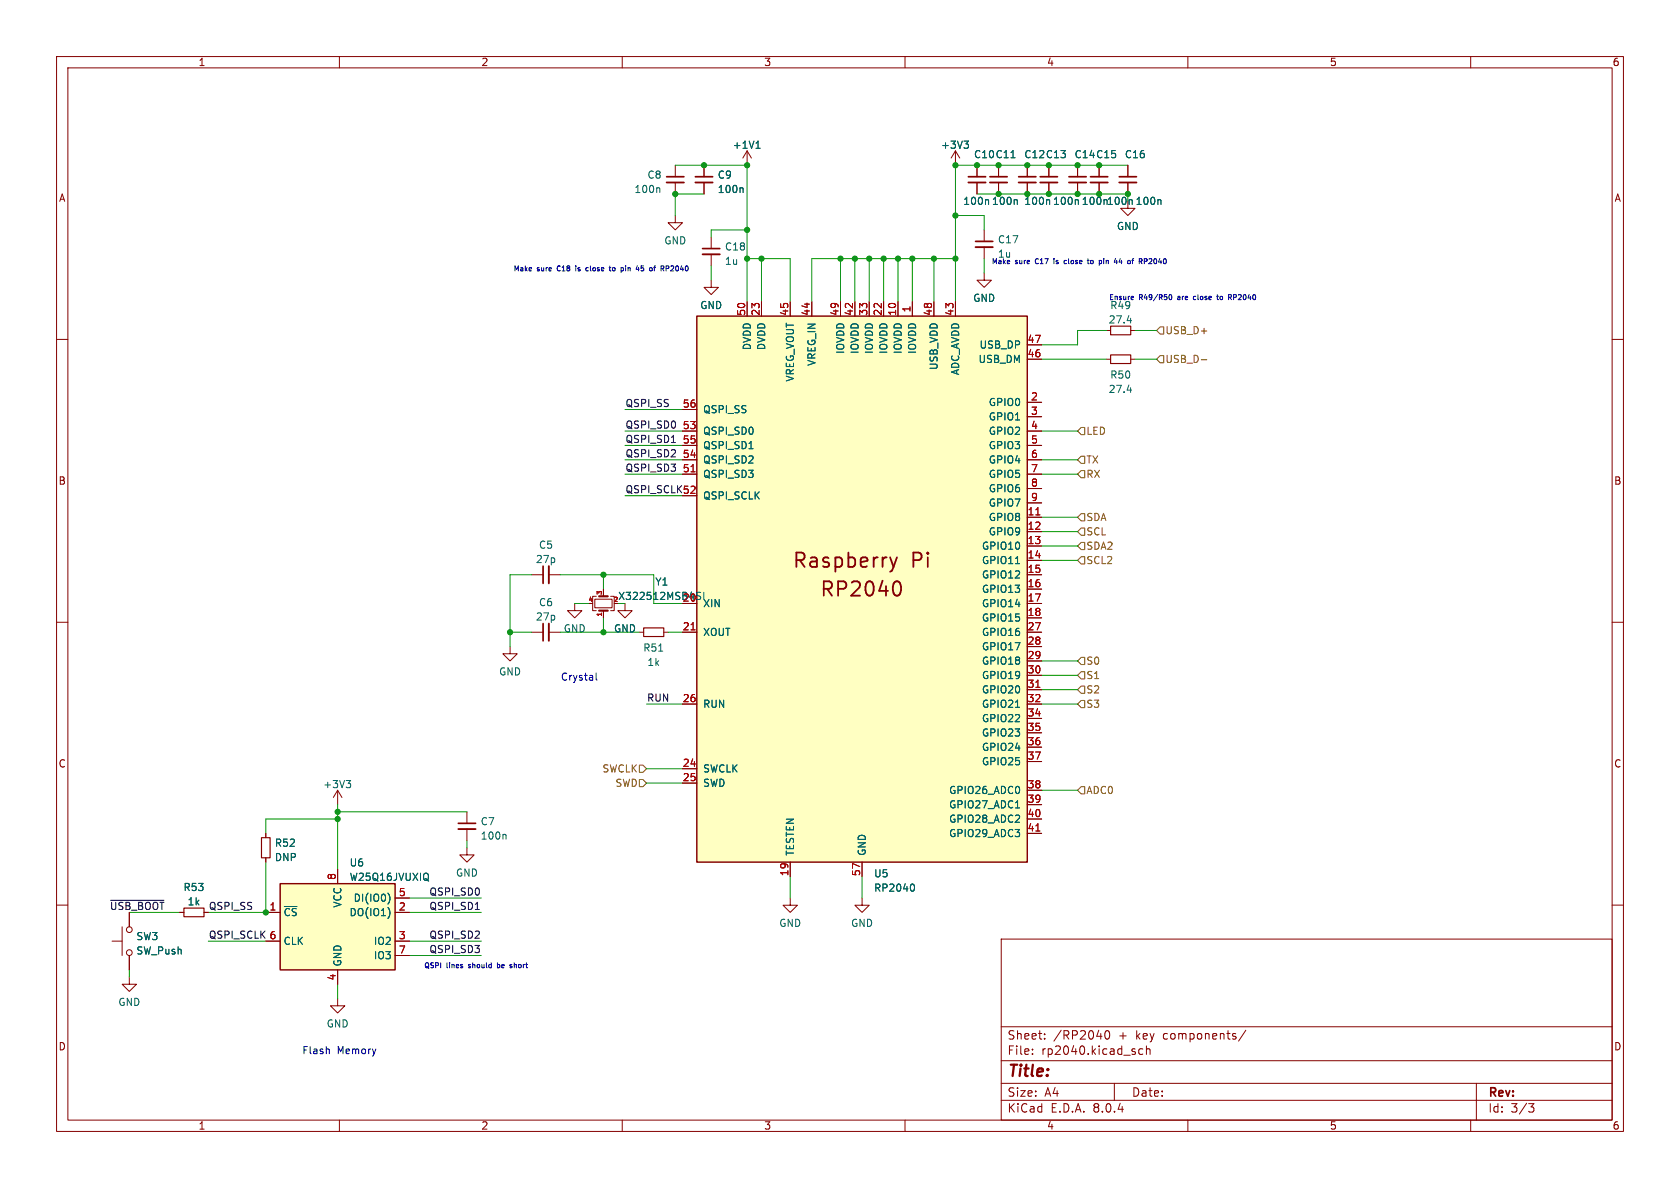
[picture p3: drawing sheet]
<svg xmlns="http://www.w3.org/2000/svg" width="297mm" height="210mm" viewBox="0 0 297 210" stroke-linecap="round" stroke-linejoin="round" font-family="sans-serif">
<g fill="none" stroke="#840000" stroke-width=".18">
<path d="M10 10h277v190h-277zM12 12h273v186h-273zM60 10v2M110 10v2M160 10v2M210 10v2M260 10v2M168.9 26.7l-.8 1.2M168.9 26.7v2.5M168.9 26.7l.8 1.2M172.7 29.2v2M172.7 32.3v2"/>
<path d="M176.5 29.2v2M176.5 32.3v2M181.6 29.2v2M181.6 32.3v2M185.4 29.2v2M185.4 32.3v2M190.5 29.2v2M190.5 32.3v2M194.3 29.2v2M194.3 32.3v2M199.4 35.6v1.2h1.3l-1.3 1.3-1.3-1.3h1.3M199.4 29.2v2"/>
<path d="M199.4 32.3v2M10 60h2M174 40.6v2.1M174 43.7v2M195.6 58.4h.7M199.9 58.4h.8M285 60h2M195.6 63.5h.7M199.9 63.5h.8M10 110h2M101.6 106.7v1.3h1.3l-1.3 1.2-1.3-1.2h1.3M105.2 105.9h3v1.5h-3z"/>
<path d="M105.4 105.4h-.6v2.6h.6M106.7 104.1v1.3M106.7 108v1.2M107.9 105.4h.7v2.6h-.7M110.5 106.7v1.3h1.3l-1.3 1.2-1.3-1.2h1.3M113 111.8h.8M117.3 111.8h.8M285 110h2M10 160h2M285 160h2M59.7 176.5v1.3h1.3l-1.3 1.3-1.3-1.3h1.3M177 166h108v32h-108z"/>
<path d="M60 198v2M110 198v2M160 198v2M177 194.5h108M177 191.5h108M177 187.5h108M177 181.5h108M182.5 186.3v.1M182.5 185.5v.1M184.7 183.6v.1M184.7 182.8v.1M195.5 182.3l.2-.1a.81 .81 0 0 1 .6 .6 .81 .81 0 0 1-.3 .8l-.2 .1a.81 .81 0 0 1-.3-1.4z"/>
<path d="M197 191.5v3M202 185.5l-.4-.1-.3 .3v.4l.2 .2h.5M202.7 185.5l.2-.1 .3 .1 .1 .9M202.7 184.9v1.5M210 198v2M220.2 182.1l-1.2 2M260 198v2M261 191.5v6.5M270.2 195.1h1l-.5 .6 .4 .1 .1 .5-.3 .3h-.4"/>
</g>
<path d="M196.3 57.7h3.6v1.5h-3.6zM196.3 62.7h3.6v1.6h-3.6zM113.8 111h3.5v1.5h-3.5z" fill="none" stroke="#840000" stroke-width=".2"/>
<path d="M170.4 24.9h.8l-.4 .5M171 25.4l.2 .3v.3l-.2 .2M178.7 27.9h.8M179.7 35.3l.1 .2v.6M205.1 35.3l.1 .2v.6M199.3 56.7h.8M199.3 69h.8M116.4 115.1h.8M123.1 105.9l.5 .1M123.2 105.2l.6 .2 .1 .3M123.9 104.8l-.5-.1-.2 .1M124.4 104.7v1.3" fill="none" stroke="#006464" stroke-width=".18"/>
<path d="M105.9 108h1.5M105.9 105.4h1.5" fill="none" stroke="#840000" stroke-width=".38"/>
<path d="M171.2 32.3h3M175 32.3h3.1M180.1 32.3h3M183.9 32.3h3M189 32.3h3M192.8 32.3h3M197.9 32.3h3M172.5 43.7h3" fill="none" stroke="#840000" stroke-width=".33"/>
<path d="M171.2 31.2h3M175 31.2h3.1M180.1 31.2h3M183.9 31.2h3M189 31.2h3M192.8 31.2h3M197.9 31.2h3M172.5 42.7h3" fill="none" stroke="#840000" stroke-width=".3"/>
<path d="M49.5 156.2h20.3v15.3h-20.3z" fill="#ffffc2"/>
<path d="M49.5 156.2h20.3v15.3h-20.3z" fill="none" stroke="#840000" stroke-width=".25"/>
<g fill="none" stroke="#840000" stroke-width=".18">
<path d="M119.4 38.1v1.3h1.2l-1.2 1.2-1.3-1.2h1.3M119.4 29.2v2M119.4 32.3v2M125.7 49.5v1.3h1.3l-1.3 1.3-1.2-1.3h1.2M174 48.3v1.2h1.3l-1.3 1.3-1.3-1.3h1.3M94 101.6h2M94 111.8h2M97 101.6h2.1M97 111.8h2.1M59.7 153.7v2.5M69.8 158.8h2.6M82.5 149.9v1.2h1.3l-1.3 1.3-1.2-1.3h1.2"/>
<path d="M139.7 158.8v1.2h1.3l-1.3 1.3-1.3-1.3h1.3M152.4 158.8v1.2h1.3l-1.3 1.3-1.3-1.3h1.3M19.8 166.4h1.8M21.6 163.8v5.1M22.9 172.7v1.3h1.2l-1.2 1.3-1.3-1.3h1.3M22.9 161.3v2.5M22.9 168.9v2.6M47 161.3h2.5M47 166.4h2.5M59.7 171.5v2.5M69.8 161.3h2.6M69.8 166.4h2.6"/>
<path d="M69.8 168.9h2.6"/>
<circle cx="22.9" cy="164.3" r=".51"/>
<circle cx="22.9" cy="168.4" r=".51"/>
</g>
<path d="M116.5 33.2l.1 .2v.6M68.6 157.9a1.49 1.49 0 0 1 0 1.9M75.5 154.4a.9 .9 0 0 1 0 1.2l.3 .1M68.9 161v.8" fill="none" stroke="#006464" stroke-width=".18"/>
<path d="M117.9 32.3h3M97 100.1v3M97 110.2v3.1" fill="none" stroke="#840000" stroke-width=".33"/>
<path d="M117.9 31.2h3M96 100.1v3M96 110.2v3.1" fill="none" stroke="#840000" stroke-width=".3"/>
<path d="M123.2 55.9h58.4v96.5h-58.4z" fill="#ffffc2"/>
<path d="M123.2 55.9h58.4v96.5h-58.4z" fill="none" stroke="#840000" stroke-width=".25"/>
<path d="M157.4 98.5l.6 1.7M158.6 98.5l-.6 1.7M158 100.2l-.3 .6-.3 .3M158.4 102.8a.65 .65 0 0 1 .8 .4 1.49 1.49 0 0 1-.5 2.1h-.3" fill="none" stroke="#840000" stroke-width=".32"/>
<g fill="none" stroke="#840000" stroke-width=".18">
<path d="M124.5 29.2v2M124.5 32.3v2M132.1 26.7v2.5M132.1 26.7l-.8 1.2M132.1 26.7l.7 1.2M172.7 29.2v2M172.7 32.3v2M176.5 29.2v2M176.5 32.3v2M181.6 29.2v2M181.6 32.3v2M185.4 29.2v2"/>
<path d="M185.4 32.3v2M190.5 29.2v2M190.5 32.3v2M194.3 29.2v2M194.3 32.3v2M199.4 29.2v2M199.4 32.3v2M125.7 41.9v2M125.7 45v2M132.1 53.3v2.6M134.6 53.3v2.6M139.7 53.3v2.6"/>
<path d="M143.5 53.3v2.6M148.6 53.3v2.6M151.1 53.3v2.6M153.7 53.3v2.6M156.2 53.3v2.6M158.7 53.3v2.6M161.3 53.3v2.6M165.1 53.3v2.6M168.9 53.3v2.6M120.6 76.2h2.6M120.6 78.7h2.6M120.6 72.4h2.6"/>
<path d="M181.6 71.1h2.5M181.6 73.7h2.5M181.6 76.2h2.5M181.6 63.5h2.5M181.6 61h2.5M181.6 78.7h2.5M120.6 83.8h2.6M120.6 87.6h2.6M120.6 81.3h2.6M181.6 91.4h2.5M181.6 94h2.5M181.6 96.5h2.5"/>
<path d="M181.6 99.1h2.5M181.6 83.8h2.5M181.6 81.3h2.5M181.6 86.4h2.5M181.6 88.9h2.5M90.2 114.3v1.3h1.2l-1.2 1.2-1.3-1.2h1.3M106.7 104.1v1.3M106.7 108v1.2M120.6 111.8h2.6M181.6 101.6h2.5M181.6 104.1h2.5M181.6 106.7h2.5"/>
<path d="M181.6 109.2h2.5M181.6 111.8h2.5M181.6 114.3h2.5M181.6 116.8h2.5M181.6 119.4h2.5M59.7 139.7l-.8 1.3M59.7 139.7v2.5M59.7 139.7l.8 1.3M120.6 135.9h2.6M120.6 138.4h2.6M120.6 124.5h2.6M181.6 124.5h2.5"/>
<path d="M181.6 121.9h2.5M181.6 127h2.5M181.6 129.5h2.5M181.6 132.1h2.5M181.6 134.6h2.5M181.6 139.7h2.5M47 147.3v.8M47 151.6v.8M59.7 153.7v2.5M69.8 158.8h2.6M82.5 143.5v2M82.5 146.6v2"/>
<path d="M139.7 152.4v2.5M152.4 152.4v2.5M181.6 142.2h2.5M181.6 144.8h2.5M181.6 147.3h2.5M22.9 161.3v2.5M22.9 168.9v2.6M31.7 161.3h.8M36.1 161.3h.7M47 161.3h2.5M47 166.4h2.5M59.7 171.5v2.5"/>
<path d="M69.8 161.3h2.6M69.8 166.4h2.6M69.8 168.9h2.6"/>
</g>
<path d="M122.2 83.4h.7M183.1 91h.7M122.2 111.3h.7M183.1 121.5h.7M183.1 146.9h.7" fill="none" stroke="#a90000" stroke-width=".18"/>
<g fill="none" stroke="#006464" stroke-width=".18">
<path d="M131.2 33.2l.2 .2v.6M133.7 26.2h.7M133.8 25.2l.2-.3v1.3M170.4 24.9h.8l-.4 .5M171 25.4l.2 .3v.3l-.2 .2M178.7 27.9h.8M179.7 35.3l.1 .2v.6M205.1 35.3l.1 .2v.6M132.4 79.3h.7M179.5 99.6h.8M123.1 105.9l.5 .1M123.2 105.2l.6 .2 .1 .3"/>
<path d="M123.9 104.8l-.5-.1-.2 .1M124.4 104.7v1.3M61.2 138h.8l-.4 .5M61.7 138.5l.3 .2v.3l-.3 .2M179.5 125h.8M68.6 157.9a1.49 1.49 0 0 1 0 1.9M75.5 154.4a.9 .9 0 0 1 0 1.2l.3 .1M89.3 147.5l.2 .2v.6M161.4 156.3a.79 .79 0 0 1 0 1.2M179.5 142.8h.8M68.9 161v.8"/>
</g>
<path d="M46.2 148.1h1.6v3.5h-1.6zM32.5 160.5h3.6v1.6h-3.6z" fill="none" stroke="#840000" stroke-width=".2"/>
<path d="M122.9 32.3h3.1M124.2 45h3.1M81 146.6h3.1" fill="none" stroke="#840000" stroke-width=".33"/>
<path d="M122.9 31.2h3.1M124.2 43.9h3.1M81 145.5h3.1" fill="none" stroke="#840000" stroke-width=".3"/>
<g fill="none" stroke="#725600" stroke-width=".18">
<path d="M205.1 57.8h.6v1.3h-.6l-.6-.7zM191.1 75.6h.7v1.2h-.7l-.6-.6zM205.1 62.9h.6v1.2h-.6l-.6-.6zM212.4 63.6h.9M191.1 80.6h.7v1.3h-.7l-.6-.6zM191.1 83.2h.7v1.3h-.7l-.6-.7zM191.1 90.8h.7v1.3h-.7l-.6-.7zM191.1 98.4h.7v1.3h-.7l-.6-.6zM191.1 93.3h.7v1.3h-.7l-.6-.6zM191.1 95.9h.7v1.3h-.7l-.6-.7zM191.1 116.2h.7v1.3h-.7l-.6-.7zM191.1 118.7h.7v1.3h-.7l-.6-.6z"/>
<path d="M113 137.8h.7l.6 .6-.6 .7h-.7zM113 135.3h.7l.6 .6-.6 .6h-.7zM191.1 123.8h.7v1.3h-.7l-.6-.6zM191.1 139.1h.7v1.2h-.7l-.6-.6zM191.1 121.3h.7v1.3h-.7l-.6-.7z"/>
</g>
<path d="M118.7 78.2h.7M19.6 159.2h9.4M84 160.8h.7" fill="none" stroke="#0f0f0f" stroke-width=".18"/>
<g fill="none" stroke="#0000c2" stroke-width=".18">
<path d="M101.8 47v.1M101.8 47.3v.6M104 47.3h-.3l-.1 .2 .1 .4h.3M107.7 47.3h.3M107.8 47v.8l.2 .1M108.4 47.3l-.1 .2v.2l.1 .2M110.6 47h.1M110.6 47.3v.6M113.3 47.8l.4 .1M113.8 47h-.4l-.1 .4h.4M115.6 47.3h.3M115.8 47h.1"/>
<path d="M118.1 47l.2 .2-.2 .3M118.7 47l-.1 .1M119.1 47.4l-.5 .5h.5M186.3 45.7v.1M186.3 46v.6M188.1 46.5l.2 .1h.2M188.5 46.1l-.2-.1-.2 .2M192.2 46h.3M192.3 45.7v.8l.2 .1M193.1 46l-.3 .2v.3l.3 .1M195.1 45.7v.1M195.1 46v.6"/>
<path d="M198.1 45.7l-.3 .6h.6M198.3 46v.6M200.1 52.4h.2l.1 .2-.4 .1M200.3 52.9l-.2 .1M202.7 45.8v.3M203.5 45.7l-.4 .1M203.6 46.1l-.5 .5h.5M206.7 52.2l.2-.1a.43 .43 0 0 1 .3 .4 .43 .43 0 0 1-.4 .4l-.1-.3zM211.1 52.4l-.1 .1v.3l.1 .2M215.1 52.4h.3M215.2 52.1v.7l.2 .2M217.2 52.1h.3l.2 .2-.1 .2h-.4"/>
<path d="M217.4 52.5l.3 .5M105.4 119v1.1l.2 .1M87.9 170.2v.9M87.9 171l.3 .1M88.2 170.5h-.3M90.2 170.5h.3M90.2 170.7l.3 .2v.1l-.3 .1M58.2 185.5v.8"/>
</g>
<g fill="none" stroke="#009600" stroke-width=".18">
<path d="M119.4 29.2h12.7v24.1M124.5 34.3h-5.1v3.8M168.9 38.1h5.1v2.5M172.7 34.3h26.7v1.3M199.4 29.2h-30.5v24.1M125.7 47v2.5M132.1 45.7h7.6v7.6M132.1 40.6h-6.4v1.3M134.6 45.7v7.6M148.6 45.7v7.6M151.1 45.7v7.6M153.7 45.7v7.6"/>
<path d="M156.2 45.7v7.6M158.7 45.7v7.6M161.3 45.7v7.6M165.1 45.7v7.6M168.9 45.7h-25.4v7.6M174 45.7v2.6M195.6 58.4h-5.1v2.6h-6.4M200.7 58.4h3.8M110.5 72.4h10.1M110.5 76.2h10.1M110.5 78.7h10.1M184.1 63.5h11.5"/>
<path d="M184.1 76.2h6.4M200.7 63.5h3.8M110.5 81.3h10.1M110.5 83.8h10.1M110.5 87.6h10.1M184.1 99.1h6.4M184.1 91.4h6.4M184.1 94h6.4M184.1 96.5h6.4M184.1 81.3h6.4M184.1 83.8h6.4M90.2 111.8h3.8"/>
<path d="M94 101.6h-3.8v12.7M99.1 111.8h13.9M99.1 101.6h16.5v5.1h5M101.6 106.7h2.5M106.7 101.6v2.5M106.7 109.2v2.6M118.1 111.8h2.5M184.1 119.4h6.4M184.1 116.8h6.4M114.3 124.5h6.3M114.3 138.4h6.3M114.3 135.9h6.3"/>
<path d="M184.1 124.5h6.4M184.1 139.7h6.4M184.1 121.9h6.4M47 152.4v8.9h-10.2M59.7 142.2v11.5M59.7 143.5h22.8M59.7 144.8h-12.7v2.5M72.4 158.8h12.7M82.5 148.6v1.3M139.7 154.9v3.9M152.4 154.9v3.9M22.9 161.3h8.8"/>
<path d="M22.9 171.5v1.2M36.8 166.4h10.2M59.7 174v2.5M72.4 166.4h12.7M72.4 161.3h12.7M72.4 168.9h12.7"/>
</g>
<g fill="#009600" stroke="#009600" stroke-width=".18">
<circle cx="176.5" cy="29.2" r=".46"/>
<circle cx="168.9" cy="29.2" r=".46"/>
<circle cx="172.7" cy="29.2" r=".46"/>
<circle cx="168.9" cy="45.7" r=".46"/>
<circle cx="168.9" cy="38.1" r=".46"/>
<circle cx="161.3" cy="45.7" r=".46"/>
<circle cx="165.1" cy="45.7" r=".46"/>
<circle cx="176.5" cy="34.3" r=".46"/>
<circle cx="185.4" cy="34.3" r=".46"/>
<circle cx="185.4" cy="29.2" r=".46"/>
<circle cx="181.6" cy="29.2" r=".46"/>
<circle cx="134.6" cy="45.7" r=".46"/>
<circle cx="132.1" cy="45.7" r=".46"/>
<circle cx="148.6" cy="45.7" r=".46"/>
<circle cx="151.1" cy="45.7" r=".46"/>
<circle cx="132.1" cy="40.6" r=".46"/>
<circle cx="124.5" cy="29.2" r=".46"/>
<circle cx="132.1" cy="29.2" r=".46"/>
<circle cx="119.4" cy="34.3" r=".46"/>
<circle cx="106.7" cy="111.8" r=".46"/>
<circle cx="106.7" cy="101.6" r=".46"/>
<circle cx="158.7" cy="45.7" r=".46"/>
<circle cx="156.2" cy="45.7" r=".46"/>
<circle cx="153.7" cy="45.7" r=".46"/>
<circle cx="90.2" cy="111.8" r=".46"/>
<circle cx="47" cy="161.3" r=".46"/>
<circle cx="59.7" cy="144.8" r=".46"/>
<circle cx="59.7" cy="143.5" r=".46"/>
<circle cx="199.4" cy="34.3" r=".46"/>
<circle cx="181.6" cy="34.3" r=".46"/>
<circle cx="194.3" cy="34.3" r=".46"/>
<circle cx="190.5" cy="34.3" r=".46"/>
<circle cx="190.5" cy="29.2" r=".46"/>
<circle cx="194.3" cy="29.2" r=".46"/>
</g>
<g font-size="3.5" fill="#840000">
<text x="140" y="100.8">Raspberry</text>
<text x="161.1" y="100.8">Pi</text>
<text x="144.8" y="105.9">RP2040</text>
</g>
<text font-size="2.8" fill="#840000" x="178" y="190.9">Title:</text>
<g font-size="2.1" fill="#840000">
<text x="178" y="184">Sheet:</text>
<text x="186.2" y="184">/RP2040</text>
<text x="197.8" y="184">+</text>
<text x="201" y="184">key</text>
<text x="205.9" y="184">components/</text>
<text x="178" y="186.7">File:</text>
<text x="184.1" y="186.7">rp2040.kicad_sch</text>
<text x="178" y="196.9">KiCad</text>
<text x="178" y="194.1">Size:</text>
<text x="184.7" y="194.1">A4</text>
<text x="185.7" y="196.9">E.D.A.</text>
<text x="193.3" y="196.9">8.0.4</text>
<text x="200" y="194.1">Date:</text>
<text x="263" y="194.3">Rev:</text>
<text x="263" y="196.9">Id:</text>
<text x="267.1" y="196.9">3/3</text>
</g>
<g font-size="1.8" fill="#840000">
<text x="35" y="11.9">1</text>
<text x="85" y="11.9">2</text>
<text x="135" y="11.9">3</text>
<text x="185" y="11.9">4</text>
<text x="235" y="11.9">5</text>
<text x="285" y="11.9">6</text>
<text x="10.3" y="35.9">A</text>
<text x="285.3" y="35.9">A</text>
<text x="10.3" y="85.9">B</text>
<text x="285.3" y="85.9">B</text>
<text x="109.2" y="106.3">X322512MSB4SI</text>
<text x="10.3" y="135.9">C</text>
<text x="285.3" y="135.9">C</text>
<text x="10.3" y="185.9">D</text>
<text x="285.3" y="185.9">D</text>
<text x="35" y="199.9">1</text>
<text x="85" y="199.9">2</text>
<text x="135" y="199.9">3</text>
<text x="185" y="199.9">4</text>
<text x="235" y="199.9">5</text>
<text x="285" y="199.9">6</text>
</g>
<g font-size="1.8" fill="#006464">
<text x="129.4" y="26.5">+1V1</text>
<text x="166.3" y="26.5">+3V3</text>
<text x="172.1" y="28.2">C10 C11</text>
<text x="181" y="28.2">C12 C13</text>
<text x="189.9" y="28.2">C14 C15</text>
<text x="198.8" y="28.2">C16</text>
<text x="112.1" y="34.3">100n</text>
<text x="114.4" y="31.8">C8</text>
<text x="126.8" y="31.8">C9</text>
<text x="126.8" y="34.3">100n</text>
<text x="170.2" y="36.4">100n 100n</text>
<text x="181" y="36.4">100n 100n 100n 100n 100n</text>
<text x="197.4" y="40.9">GND</text>
<text x="117.3" y="43.4">GND</text>
<text x="128.1" y="47">1u</text>
<text x="128.1" y="44.5">C18</text>
<text x="176.3" y="43.2">C17</text>
<text x="172" y="53.6">GND</text>
<text x="123.7" y="54.8">GND</text>
<text x="195.9" y="57.4">27.4</text>
<text x="196.2" y="54.8">R49</text>
<text x="132.9" y="62" transform="rotate(-90 132.9 62)">DVDD</text>
<text x="135.5" y="62" transform="rotate(-90 135.5 62)">DVDD</text>
<text x="144.4" y="64.8" transform="rotate(-90 144.4 64.8)">VREG_IN</text>
<text x="149.5" y="62.7" transform="rotate(-90 149.5 62.7)">IOVDD</text>
<text x="152" y="62.7" transform="rotate(-90 152 62.7)">IOVDD</text>
<text x="154.5" y="62.7" transform="rotate(-90 154.5 62.7)">IOVDD</text>
<text x="157.1" y="62.7" transform="rotate(-90 157.1 62.7)">IOVDD</text>
<text x="159.6" y="62.7" transform="rotate(-90 159.6 62.7)">IOVDD</text>
<text x="162.2" y="62.7" transform="rotate(-90 162.2 62.7)">IOVDD</text>
<text x="166" y="65.5" transform="rotate(-90 166 65.5)">USB_VDD</text>
<text x="172.9" y="64.4">USB_DM</text>
<text x="173.1" y="61.8">USB_DP</text>
<text x="140.6" y="67.6" transform="rotate(-90 140.6 67.6)">VREG_VOUT</text>
<text x="169.8" y="66.4" transform="rotate(-90 169.8 66.4)">ADC_AVDD</text>
<text x="174.7" y="72">GPIO0</text>
<text x="195.9" y="69.7">27.4</text>
<text x="196.2" y="67.1">R50</text>
<text x="124.2" y="77.1">QSPI_SD0</text>
<text x="124.2" y="73.3">QSPI_SS</text>
<text x="174.7" y="74.5">GPIO1</text>
<text x="174.7" y="77.1">GPIO2</text>
<text x="124.2" y="82.1">QSPI_SD2</text>
<text x="124.2" y="79.6">QSPI_SD1</text>
<text x="174.7" y="79.6">GPIO3</text>
<text x="174.7" y="82.1">GPIO4</text>
<text x="124.2" y="84.7">QSPI_SD3</text>
<text x="124.2" y="88.5">QSPI_SCLK</text>
<text x="174.7" y="84.7">GPIO5</text>
<text x="174.7" y="87.2">GPIO6</text>
<text x="174.7" y="89.8">GPIO7</text>
<text x="174.7" y="92.3">GPIO8</text>
<text x="174.7" y="94.8">GPIO9</text>
<text x="94.6" y="99.7">27p</text>
<text x="95.2" y="97.2">C5</text>
<text x="173.5" y="97.4">GPIO10</text>
<text x="173.5" y="99.9">GPIO11</text>
<text x="95.2" y="107.4">C6</text>
<text x="115.8" y="103.7">Y1</text>
<text x="124.2" y="107.5">XIN</text>
<text x="173.5" y="102.5">GPIO12</text>
<text x="173.5" y="105">GPIO13</text>
<text x="173.5" y="107.5">GPIO14</text>
<text x="94.6" y="109.9">27p</text>
<text x="99.6" y="112">GND</text>
<text x="108.5" y="112">GND</text>
<text x="124.2" y="112.6">XOUT</text>
<text x="173.5" y="110.1">GPIO15</text>
<text x="173.5" y="112.6">GPIO16</text>
<text x="88.1" y="119.6">GND</text>
<text x="113.6" y="115.4">R51</text>
<text x="114.3" y="117.9">1k</text>
<text x="173.5" y="115.2">GPIO17</text>
<text x="173.5" y="117.7">GPIO18</text>
<text x="124.2" y="125.3">RUN</text>
<text x="173.5" y="120.2">GPIO19</text>
<text x="173.5" y="122.8">GPIO20</text>
<text x="173.5" y="125.3">GPIO21</text>
<text x="173.5" y="127.9">GPIO22</text>
<text x="173.5" y="130.4">GPIO23</text>
<text x="124.2" y="136.8">SWCLK</text>
<text x="173.5" y="132.9">GPIO24</text>
<text x="173.5" y="135.5">GPIO25</text>
<text x="57" y="139.5">+3V3</text>
<text x="124.2" y="139.3">SWD</text>
<text x="167.7" y="140.6">GPIO26_ADC0</text>
<text x="167.7" y="143.1">GPIO27_ADC1</text>
<text x="48.5" y="149.9">R52</text>
<text x="84.9" y="146.1">C7</text>
<text x="84.9" y="148.6">100n</text>
<text x="167.7" y="145.6">GPIO28_ADC2</text>
<text x="167.7" y="148.2">GPIO29_ADC3</text>
<text x="48.5" y="152.4">DNP</text>
<text x="61.7" y="153.4">U6</text>
<text x="61.7" y="155.9">W25Q16JVUXIQ</text>
<text x="80.5" y="155.2">GND</text>
<text x="140.6" y="151.4" transform="rotate(-90 140.6 151.4)">TESTEN</text>
<text x="153.3" y="151.4" transform="rotate(-90 153.3 151.4)">GND</text>
<text x="154.4" y="155.3">U5</text>
<text x="32.3" y="157.7">R53</text>
<text x="33.1" y="160.3">1k</text>
<text x="60.6" y="160.5" transform="rotate(-90 60.6 160.5)">VCC</text>
<text x="62.4" y="159.6">DI(IO0)</text>
<text x="154.4" y="157.8">RP2040</text>
<text x="24" y="166.4">SW3</text>
<text x="50" y="162.2">~{CS}</text>
<text x="50" y="167.2">CLK</text>
<text x="61.7" y="162.2">DO(IO1)</text>
<text x="66" y="167.2">IO2</text>
<text x="137.7" y="164.1">GND</text>
<text x="150.4" y="164.1">GND</text>
<text x="24" y="168.9">SW_Push</text>
<text x="60.6" y="170.9" transform="rotate(-90 60.6 170.9)">GND</text>
<text x="66" y="169.8">IO3</text>
<text x="20.8" y="178">GND</text>
<text x="57.7" y="181.8">GND</text>
</g>
<g font-size="1.8" fill="#0000c2">
<text x="176.3" y="45.8">1u</text>
<text x="99.1" y="120.4">Crystal</text>
<text x="53.3" y="186.4">Flash</text>
<text x="59.6" y="186.4">Memory</text>
</g>
<g font-size="1.8" fill="#a90000">
<text x="131.8" y="55.9" transform="rotate(-90 131.8 55.9)">50</text>
<text x="134.4" y="55.9" transform="rotate(-90 134.4 55.9)">23</text>
<text x="139.4" y="55.9" transform="rotate(-90 139.4 55.9)">45</text>
<text x="143.3" y="55.9" transform="rotate(-90 143.3 55.9)">44</text>
<text x="148.3" y="55.9" transform="rotate(-90 148.3 55.9)">49</text>
<text x="150.9" y="55.9" transform="rotate(-90 150.9 55.9)">42</text>
<text x="153.4" y="55.9" transform="rotate(-90 153.4 55.9)">33</text>
<text x="156" y="55.9" transform="rotate(-90 156 55.9)">22</text>
<text x="158.5" y="55.9" transform="rotate(-90 158.5 55.9)">10</text>
<text x="161" y="55.3" transform="rotate(-90 161 55.3)">1</text>
<text x="164.8" y="55.9" transform="rotate(-90 164.8 55.9)">48</text>
<text x="168.7" y="55.9" transform="rotate(-90 168.7 55.9)">43</text>
<text x="181.6" y="63.2">46</text>
<text x="181.6" y="60.7">47</text>
<text x="182.2" y="70.9">2</text>
<text x="120.6" y="75.9">53</text>
<text x="120.6" y="72.1">56</text>
<text x="182.2" y="73.4">3</text>
<text x="182.2" y="75.9">4</text>
<text x="120.6" y="83.6">51</text>
<text x="120.6" y="81">54</text>
<text x="120.6" y="78.5">55</text>
<text x="182.2" y="78.5">5</text>
<text x="182.2" y="81">6</text>
<text x="182.2" y="83.6">7</text>
<text x="120.6" y="87.4">52</text>
<text x="182.2" y="86.1">8</text>
<text x="182.2" y="88.6">9</text>
<text x="181.6" y="91.2">11</text>
<text x="181.6" y="93.7">12</text>
<text x="181.6" y="96.3">13</text>
<text x="181.6" y="98.8">14</text>
<text x="181.6" y="101.3">15</text>
<text x="120.6" y="106.4">20</text>
<text x="181.6" y="103.9">16</text>
<text x="181.6" y="106.4">17</text>
<text x="120.6" y="111.5">21</text>
<text x="181.6" y="109">18</text>
<text x="181.6" y="111.5">27</text>
<text x="181.6" y="114">28</text>
<text x="181.6" y="116.6">29</text>
<text x="181.6" y="119.1">30</text>
<text x="120.6" y="124.2">26</text>
<text x="181.6" y="121.7">31</text>
<text x="181.6" y="124.2">32</text>
<text x="181.6" y="126.7">34</text>
<text x="181.6" y="129.3">35</text>
<text x="181.6" y="131.8">36</text>
<text x="120.6" y="135.6">24</text>
<text x="181.6" y="134.4">37</text>
<text x="120.6" y="138.2">25</text>
<text x="181.6" y="139.4">38</text>
<text x="181.6" y="142">39</text>
<text x="181.6" y="144.5">40</text>
<text x="181.6" y="147.1">41</text>
<text x="59.4" y="155.6" transform="rotate(-90 59.4 155.6)">8</text>
<text x="139.4" y="155" transform="rotate(-90 139.4 155)">19</text>
<text x="152.1" y="155" transform="rotate(-90 152.1 155)">57</text>
<text x="47.6" y="161">1</text>
<text x="70.4" y="161">2</text>
<text x="70.4" y="158.5">5</text>
<text x="47.6" y="166.1">6</text>
<text x="70.4" y="166.1">3</text>
<text x="59.4" y="173.4" transform="rotate(-90 59.4 173.4)">4</text>
<text x="70.4" y="168.7">7</text>
</g>
<g font-size="1.8" fill="#725600">
<text x="205.9" y="59.3">USB_D+</text>
<text x="205.9" y="64.4">USB_D-</text>
<text x="192" y="77.1">LED</text>
<text x="192" y="82.1">TX</text>
<text x="192" y="84.7">RX</text>
<text x="192" y="92.3">SDA</text>
<text x="192" y="94.8">SCL</text>
<text x="192" y="99.9">SCL2</text>
<text x="192" y="97.4">SDA2</text>
<text x="192" y="117.7">S0</text>
<text x="192" y="125.3">S3</text>
<text x="192" y="122.8">S2</text>
<text x="192" y="120.2">S1</text>
<text x="106.4" y="136.8">SWCLK</text>
<text x="108.7" y="139.3">SWD</text>
<text x="192" y="140.6">ADC0</text>
</g>
<g font-size="1.8" fill="#0f0f0f">
<text x="110.5" y="72">QSPI_SS</text>
<text x="110.5" y="75.9">QSPI_SD0</text>
<text x="110.5" y="83.5">QSPI_SD3</text>
<text x="110.5" y="80.9">QSPI_SD2</text>
<text x="110.5" y="78.4">QSPI_SD1</text>
<text x="110.5" y="87.3">QSPI_SCLK52</text>
<text x="114.3" y="124.1">RUN</text>
<text x="19.3" y="160.9">~{USB_BOOT}</text>
<text x="36.8" y="160.9">QSPI_SS</text>
<text x="75.8" y="158.4">QSPI_SD0</text>
<text x="75.8" y="160.9">QSPI_SD1</text>
<text x="36.8" y="166">QSPI_SCLK 6</text>
<text x="75.8" y="166">QSPI_SD2</text>
<text x="75.8" y="168.6">QSPI_SD3</text>
</g>
<g font-size="1.2" fill="#0000c2">
<text x="175.3" y="46.7">Make</text>
<text x="179.5" y="46.7">sure</text>
<text x="183.3" y="46.7">C17</text>
<text x="186.9" y="46.7">is</text>
<text x="189" y="46.7">close</text>
<text x="193.4" y="46.7">to</text>
<text x="195.7" y="46.7">pin</text>
<text x="198.7" y="46.7">44</text>
<text x="201.3" y="46.7">of</text>
<text x="203.6" y="46.7">RP2040</text>
<text x="90.7" y="48">Make</text>
<text x="94.9" y="48">sure</text>
<text x="98.7" y="48">C18</text>
<text x="102.2" y="48">is</text>
<text x="104.3" y="48">close</text>
<text x="108.8" y="48">to</text>
<text x="111.1" y="48">pin</text>
<text x="114.1" y="48">45</text>
<text x="116.7" y="48">of</text>
<text x="119" y="48">RP2040</text>
<text x="195.9" y="53.1">Ensure</text>
<text x="201.3" y="53.1">R49/R50</text>
<text x="208.4" y="53.1">are</text>
<text x="211.5" y="53.1">close</text>
<text x="215.9" y="53.1">to</text>
<text x="218.2" y="53.1">RP2040</text>
<text x="74.9" y="171.2">QSPI</text>
<text x="79" y="171.2">lines</text>
<text x="83.1" y="171.2">should</text>
<text x="88.5" y="171.2">be</text>
<text x="91" y="171.2">short</text>
</g>
<g font-size="1.1" fill="#a90000">
<text x="103.9" y="106.4">4</text>
<text x="106.4" y="105.3" transform="rotate(-90 106.4 105.3)">3</text>
<text x="108.4" y="106.4">2</text>
<text x="106.4" y="109.1" transform="rotate(-90 106.4 109.1)">1</text>
</g>
</svg>
